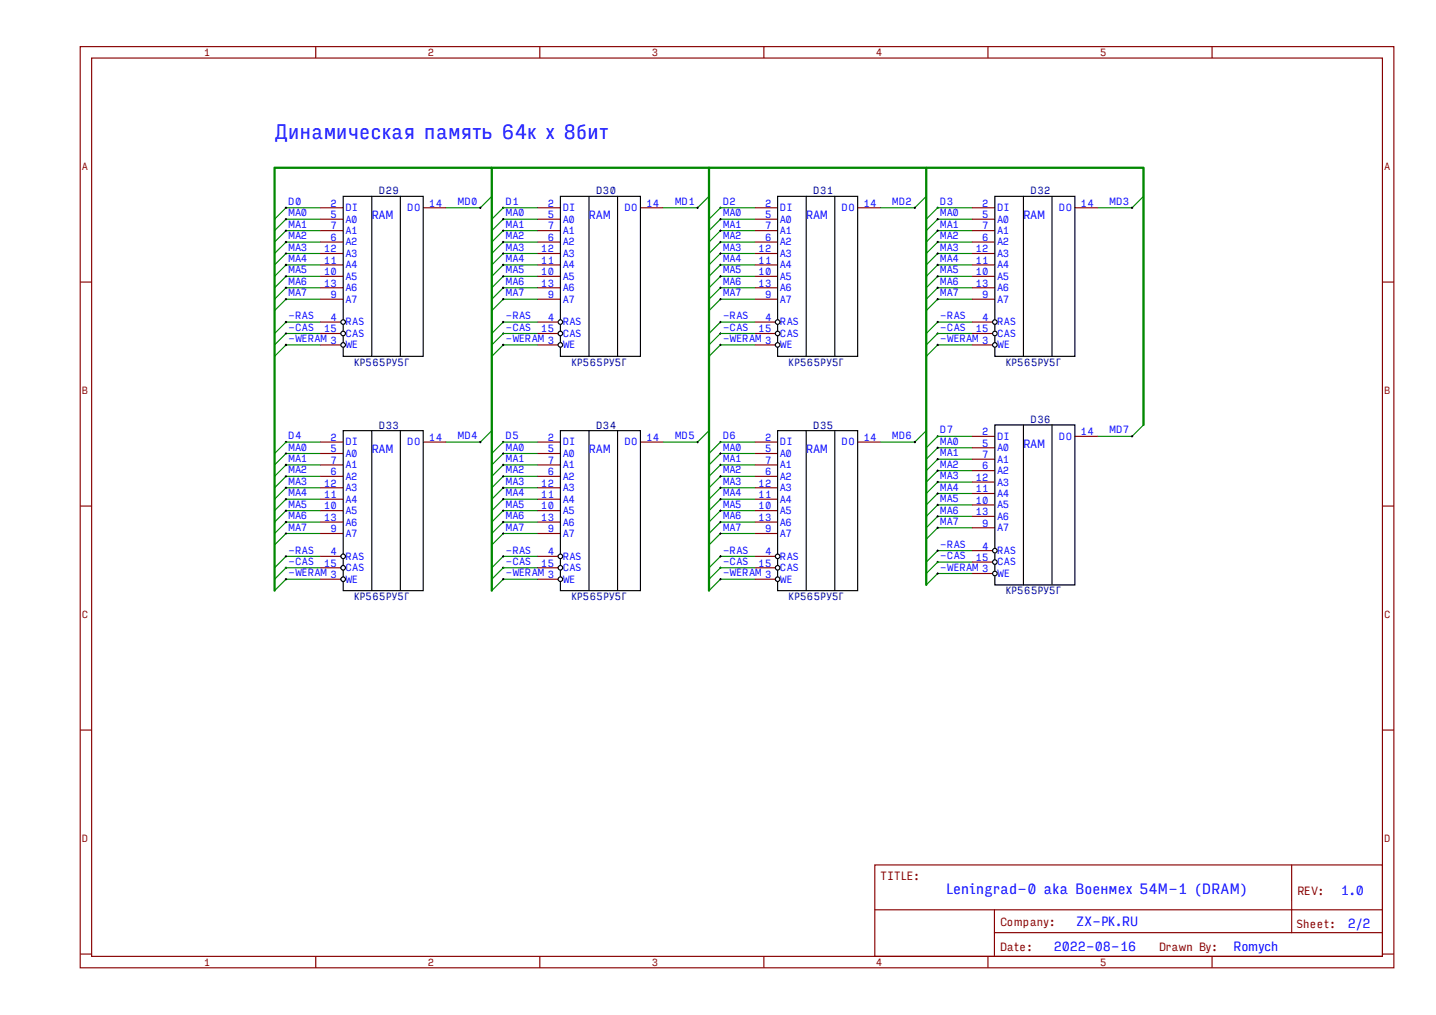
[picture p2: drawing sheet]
<svg xmlns="http://www.w3.org/2000/svg" width="297mm" height="210mm" viewBox="0 0 297 210" stroke-linecap="round" stroke-linejoin="round" font-family="sans-serif">
<g fill="none" stroke="#800" stroke-width=".24">
<path d="M16.6 9.6h271.7v190.6h-271.7zM19 12h266.9v185.9h-266.9zM65.3 9.6v2.4M111.6 9.6v2.4M158 9.6v2.4M204.3 9.6v2.4M250.7 9.6v2.4M16.6 58.4h2.4M66.2 43h4.8M66.2 45.4h4.8M66.2 47.7h4.8M66.2 50.1h4.8"/>
<path d="M66.2 52.4h4.8M66.2 54.8h4.8M66.2 57.2h4.8M66.2 59.5h4.8M87.5 43h4.8M285.9 58.4h2.4M66.2 61.9h4.8M66.2 66.6h4.8M66.2 69h4.8M66.2 71.4h4.8M16.6 104.7h2.4M285.9 104.7h2.4"/>
<path d="M16.6 151.1h2.4M285.9 151.1h2.4M180.9 179h105v18.9h-105zM267.1 179l.1 14M16.6 197.4h2.4M65.3 197.9v2.3M111.6 197.9v2.3M158 197.9v2.3M181 188.2h104.8M204.3 197.9v2.3M205.7 193h80.1M205.7 188.2v9.5"/>
<path d="M250.7 197.9v2.3M285.9 197.4h2.4"/>
</g>
<g fill="#000" stroke="#080" stroke-width=".24">
<path d="M56.8 47.7l2.4-2.3zM56.8 50.1l2.4-2.4zM59.2 50.1l-2.4 2.3zM59.2 52.4l-2.4 2.4zM59.2 54.8l-2.4 2.4zM56.8 59.5l2.4-2.3zM59.2 43l-2.4 2.4zM99.4 43l2.3-2.4zM101.7 47.7l2.4-2.3zM101.7 50.1l2.4-2.4zM101.7 52.4l2.4-2.3zM104.1 52.4l-2.4 2.4z"/>
<path d="M104.1 54.8l-2.4 2.4zM101.7 59.5l2.4-2.3zM104.1 43l-2.4 2.4zM144.3 43l2.3-2.4zM146.6 59.5l2.4-2.3zM146.6 57.2l2.4-2.4zM146.6 54.8l2.4-2.4zM146.6 52.4l2.4-2.3zM146.6 50.1l2.4-2.4zM146.6 47.7l2.4-2.3zM149 43l-2.4 2.4zM189.2 43l2.4-2.4z"/>
<path d="M191.6 59.5l2.3-2.3zM191.6 57.2l2.3-2.4zM191.6 54.8l2.3-2.4zM191.6 52.4l2.3-2.3zM191.6 50.1l2.3-2.4zM191.6 47.7l2.3-2.3zM193.9 43l-2.3 2.4zM234.1 43l2.4-2.4zM59.2 59.5l-2.4 2.4zM56.8 64.3l2.4-2.4zM59.2 66.6l-2.4 2.4zM59.2 69l-2.4 2.4z"/>
<path d="M59.2 71.4l-2.4 2.3zM104.1 59.5l-2.4 2.4zM101.7 64.3l2.4-2.4zM104.1 71.4l-2.4 2.3zM101.7 71.4l2.4-2.4zM101.7 69l2.4-2.4zM146.6 64.3l2.4-2.4zM149 59.5l-2.4 2.4zM146.6 73.7l2.4-2.3zM146.6 71.4l2.4-2.4zM146.6 69l2.4-2.4zM191.6 64.3l2.3-2.4z"/>
<path d="M193.9 59.5l-2.3 2.4zM191.6 73.7l2.3-2.3zM191.6 71.4l2.3-2.4zM191.6 69l2.3-2.4zM59.2 96.2l-2.4 2.4zM59.2 93.8l-2.4 2.4zM59.2 91.5l-2.4 2.3zM99.4 91.5l2.3-2.4zM101.7 98.6l2.4-2.4zM104.1 93.8l-2.4 2.4zM104.1 91.5l-2.4 2.3zM144.3 91.5l2.3-2.4z"/>
<path d="M146.6 98.6l2.4-2.4zM146.6 96.2l2.4-2.4zM146.6 93.8l2.4-2.3zM189.2 91.5l2.4-2.4zM193.9 97.4l-2.3 2.3zM193.9 95l-2.3 2.4zM191.6 95l2.3-2.4zM191.6 92.6l2.3-2.3zM234.1 90.3l2.4-2.4zM59.2 110.4l-2.4 2.3zM59.2 108l-2.4 2.4zM59.2 105.6l-2.4 2.4z"/>
<path d="M59.2 103.3l-2.4 2.3zM59.2 100.9l-2.4 2.4zM59.2 98.6l-2.4 2.3zM59.2 117.5l-2.4 2.3zM59.2 115.1l-2.4 2.4zM104.1 110.4l-2.4 2.3zM101.7 110.4l2.4-2.4zM104.1 105.6l-2.4 2.4zM101.7 105.6l2.4-2.3zM104.1 100.9l-2.4 2.4zM101.7 100.9l2.4-2.3zM104.1 117.5l-2.4 2.3z"/>
<path d="M101.7 117.5l2.4-2.4zM146.6 112.7l2.4-2.3zM146.6 110.4l2.4-2.4zM149 105.6l-2.4 2.4zM146.6 105.6l2.4-2.3zM146.6 103.3l2.4-2.4zM146.6 100.9l2.4-2.3zM146.6 119.8l2.4-2.3zM146.6 117.5l2.4-2.4zM191.6 111.6l2.3-2.4zM193.9 106.8l-2.3 2.4zM193.9 104.5l-2.3 2.3z"/>
<path d="M191.6 104.5l2.3-2.4zM191.6 102.1l2.3-2.4zM193.9 116.3l-2.3 2.4zM193.9 113.9l-2.3 2.4zM59.2 119.8l-2.4 2.4zM104.1 119.8l-2.4 2.4zM146.6 122.2l2.4-2.4zM191.6 121l2.3-2.3z"/>
</g>
<g fill="none" stroke="#080" stroke-width=".24">
<path d="M59.2 45.4h7M59.2 47.7h7M59.2 50.1h7M59.2 52.4h7M59.2 54.8h7M59.2 57.2h7M59.2 59.5h7M59.2 43h7M92.3 43h7.1M104.1 45.4h7.1M104.1 47.7h7.1M104.1 50.1h7.1"/>
<path d="M104.1 52.4h7.1M104.1 54.8h7.1M104.1 57.2h7.1M104.1 59.5h7.1M104.1 43h7.1M137.2 43h7.1M149 45.4h7.1M149 47.7h7.1M149 50.1h7.1M149 52.4h7.1M149 54.8h7.1M149 57.2h7.1"/>
<path d="M149 59.5h7.1M149 43h7.1M182.1 43h7.1M193.9 45.4h7.1M193.9 47.7h7.1M193.9 50.1h7.1M193.9 52.4h7.1M193.9 54.8h7.1M193.9 57.2h7.1M193.9 59.5h7.1M193.9 43h7.1M227 43h7.1"/>
<path d="M59.2 61.9h7M59.2 66.6h7M59.2 69h7M59.2 71.4h7M104.1 61.9h7.1M104.1 66.6h7.1M104.1 69h7.1M104.1 71.4h7.1M149 61.9h7.1M149 66.6h7.1M149 69h7.1M149 71.4h7.1"/>
<path d="M193.9 61.9h7.1M193.9 66.6h7.1M193.9 69h7.1M193.9 71.4h7.1M59.2 98.6h7M59.2 96.2h7M59.2 93.8h7M59.2 91.5h7M92.3 91.5h7.1M104.1 98.6h7.1M104.1 96.2h7.1M104.1 93.8h7.1"/>
<path d="M104.1 91.5h7.1M137.2 91.5h7.1M149 98.6h7.1M149 96.2h7.1M149 93.8h7.1M149 91.5h7.1M182.1 91.5h7.1M193.9 99.7h7.1M193.9 97.4h7.1M193.9 95h7.1M193.9 92.6h7.1M193.9 90.3h7.1"/>
<path d="M227 90.3h7.1M59.2 110.4h7M59.2 108h7M59.2 105.6h7M59.2 103.3h7M59.2 100.9h7M59.2 119.8h7M59.2 117.5h7M59.2 115.1h7M104.1 110.4h7.1M104.1 108h7.1M104.1 105.6h7.1"/>
<path d="M104.1 103.3h7.1M104.1 100.9h7.1M104.1 119.8h7.1M104.1 117.5h7.1M104.1 115.1h7.1M149 110.4h7.1M149 108h7.1M149 105.6h7.1M149 103.3h7.1M149 100.9h7.1M149 119.8h7.1M149 117.5h7.1"/>
<path d="M149 115.1h7.1M193.9 109.2h7.1M193.9 106.8h7.1M193.9 104.5h7.1M193.9 102.1h7.1M193.9 118.7h7.1M193.9 116.3h7.1M193.9 113.9h7.1"/>
</g>
<g fill="#000" stroke="#000" stroke-width=".21">
<path d="M59.2 42.8v.4zM58.9 43h.5z"/>
<path d="M99.4 42.8v.4zM99.1 43h.5z"/>
<path d="M104.1 42.8v.4zM103.8 43h.5z"/>
<path d="M144.3 42.8v.4zM144 43h.5z"/>
<path d="M149 42.8v.4zM148.8 43h.4z"/>
<path d="M189.2 42.8v.4zM189 43h.4z"/>
<path d="M193.9 42.8v.4zM193.7 43h.5z"/>
<path d="M234.1 42.8v.4zM233.9 43h.5z"/>
<path d="M59.2 66.4v.5zM58.9 66.6h.5z"/>
<path d="M59.2 68.8v.4zM58.9 69h.5z"/>
<path d="M59.2 71.1v.5zM58.9 71.4h.5z"/>
<path d="M104.1 68.8v.4zM103.8 69h.5z"/>
<path d="M104.1 71.1v.5zM103.8 71.4h.5z"/>
<path d="M104.1 66.4v.5zM103.8 66.6h.5z"/>
<path d="M149 68.8v.4zM148.8 69h.4z"/>
<path d="M149 71.1v.5zM148.8 71.4h.4z"/>
<path d="M149 66.4v.5zM148.8 66.6h.4z"/>
<path d="M193.9 68.8v.4zM193.7 69h.5z"/>
<path d="M193.9 71.1v.5zM193.7 71.4h.5z"/>
<path d="M193.9 66.4v.5zM193.7 66.6h.5z"/>
<path d="M59.2 91.2v.5zM58.9 91.5h.5z"/>
<path d="M99.4 91.2v.5zM99.1 91.5h.5z"/>
<path d="M104.1 91.2v.5zM103.8 91.5h.5z"/>
<path d="M144.3 91.2v.5zM144 91.5h.5z"/>
<path d="M149 91.2v.5zM148.8 91.5h.4z"/>
<path d="M189.2 91.2v.5zM189 91.5h.4z"/>
<path d="M193.9 90v.5zM193.7 90.3h.5z"/>
<path d="M234.1 90v.5zM233.9 90.3h.5z"/>
<path d="M59.2 117.2v.5zM58.9 117.5h.5z"/>
<path d="M59.2 119.6v.5zM58.9 119.8h.5z"/>
<path d="M59.2 114.9v.4zM58.9 115.1h.5z"/>
<path d="M104.1 117.2v.5zM103.8 117.5h.5z"/>
<path d="M104.1 119.6v.5zM103.8 119.8h.5z"/>
<path d="M104.1 114.9v.4zM103.8 115.1h.5z"/>
<path d="M149 117.2v.5zM148.8 117.5h.4z"/>
<path d="M149 119.6v.5zM148.8 119.8h.4z"/>
<path d="M149 114.9v.4zM148.8 115.1h.4z"/>
<path d="M193.9 116.1v.4zM193.7 116.3h.5z"/>
<path d="M193.9 118.4v.5zM193.7 118.7h.5z"/>
<path d="M193.9 113.7v.5zM193.7 113.9h.5z"/>
</g>
<path d="M101.7 34.7h134.8v53.2M146.6 34.7v87.5M191.6 34.7v86.3M56.8 122.2v-87.5h44.9v87.5" fill="none" stroke="#080" stroke-width=".47"/>
<path d="M71 40.6h16.5v33.1h-16.5zM76.9 40.6v33.1M82.8 40.6v33.1" fill="none" stroke="#000" stroke-width=".24"/>
<g fill="#fff" stroke="#000" stroke-width=".24">
<circle cx="71" cy="66.6" r=".47"/>
<circle cx="71" cy="69" r=".47"/>
<circle cx="71" cy="71.4" r=".47"/>
</g>
<g fill="none" stroke="#800" stroke-width=".24">
<path d="M111.2 43h4.7M111.2 45.4h4.7M111.2 47.7h4.7M111.2 50.1h4.7M111.2 52.4h4.7M111.2 54.8h4.7M111.2 57.2h4.7M111.2 59.5h4.7M132.5 43h4.7M111.2 61.9h4.7M111.2 66.6h4.7M111.2 69h4.7"/>
<path d="M111.2 71.4h4.7"/>
</g>
<path d="M115.9 40.6h16.6v33.1h-16.6zM121.8 40.6v33.1M127.7 40.6v33.1" fill="none" stroke="#000" stroke-width=".24"/>
<g fill="#fff" stroke="#000" stroke-width=".24">
<circle cx="115.9" cy="66.6" r=".47"/>
<circle cx="115.9" cy="69" r=".47"/>
<circle cx="115.9" cy="71.4" r=".47"/>
</g>
<g fill="none" stroke="#800" stroke-width=".24">
<path d="M156.1 43h4.7M156.1 45.4h4.7M156.1 47.7h4.7M156.1 50.1h4.7M156.1 52.4h4.7M156.1 54.8h4.7M156.1 57.2h4.7M156.1 59.5h4.7M177.4 43h4.7M156.1 61.9h4.7M156.1 66.6h4.7M156.1 69h4.7"/>
<path d="M156.1 71.4h4.7"/>
</g>
<path d="M160.8 40.6h16.6v33.1h-16.6zM166.7 40.6v33.1M172.7 40.6v33.1" fill="none" stroke="#000" stroke-width=".24"/>
<g fill="#fff" stroke="#000" stroke-width=".24">
<circle cx="160.8" cy="66.6" r=".47"/>
<circle cx="160.8" cy="69" r=".47"/>
<circle cx="160.8" cy="71.4" r=".47"/>
</g>
<g fill="none" stroke="#800" stroke-width=".24">
<path d="M201 43h4.8M201 45.4h4.8M201 47.7h4.8M201 50.1h4.8M201 52.4h4.8M201 54.8h4.8M201 57.2h4.8M201 59.5h4.8M222.3 43h4.7M201 61.9h4.8M201 66.6h4.8M201 69h4.8"/>
<path d="M201 71.4h4.8"/>
</g>
<path d="M205.8 40.6h16.5v33.1h-16.5zM211.7 40.6v33.1M217.6 40.6v33.1" fill="none" stroke="#000" stroke-width=".24"/>
<g fill="#fff" stroke="#000" stroke-width=".24">
<circle cx="205.8" cy="66.6" r=".47"/>
<circle cx="205.8" cy="69" r=".47"/>
<circle cx="205.8" cy="71.4" r=".47"/>
</g>
<g fill="none" stroke="#800" stroke-width=".24">
<path d="M66.2 91.5h4.8M66.2 93.8h4.8M66.2 96.2h4.8M66.2 98.6h4.8M87.5 91.5h4.8M66.2 100.9h4.8M66.2 103.3h4.8M66.2 105.6h4.8M66.2 108h4.8M66.2 110.4h4.8M66.2 115.1h4.8M66.2 117.5h4.8"/>
<path d="M66.2 119.8h4.8"/>
</g>
<path d="M71 89.1h16.5v33.1h-16.5zM76.9 89.1v33.1M82.8 89.1v33.1" fill="none" stroke="#000" stroke-width=".24"/>
<g fill="#fff" stroke="#000" stroke-width=".24">
<circle cx="71" cy="115.1" r=".47"/>
<circle cx="71" cy="117.5" r=".47"/>
<circle cx="71" cy="119.8" r=".47"/>
</g>
<g fill="none" stroke="#800" stroke-width=".24">
<path d="M111.2 91.5h4.7M111.2 93.8h4.7M111.2 96.2h4.7M111.2 98.6h4.7M132.5 91.5h4.7M111.2 100.9h4.7M111.2 103.3h4.7M111.2 105.6h4.7M111.2 108h4.7M111.2 110.4h4.7M111.2 115.1h4.7M111.2 117.5h4.7"/>
<path d="M111.2 119.8h4.7"/>
</g>
<path d="M115.9 89.1h16.6v33.1h-16.6zM121.8 89.1v33.1M127.7 89.1v33.1" fill="none" stroke="#000" stroke-width=".24"/>
<g fill="#fff" stroke="#000" stroke-width=".24">
<circle cx="115.9" cy="115.1" r=".47"/>
<circle cx="115.9" cy="117.5" r=".47"/>
<circle cx="115.9" cy="119.8" r=".47"/>
</g>
<g fill="none" stroke="#800" stroke-width=".24">
<path d="M156.1 91.5h4.7M156.1 93.8h4.7M156.1 96.2h4.7M156.1 98.6h4.7M177.4 91.5h4.7M156.1 100.9h4.7M156.1 103.3h4.7M156.1 105.6h4.7M156.1 108h4.7M156.1 110.4h4.7M156.1 115.1h4.7M156.1 117.5h4.7"/>
<path d="M156.1 119.8h4.7"/>
</g>
<path d="M160.8 89.1h16.6v33.1h-16.6zM166.7 89.1v33.1M172.7 89.1v33.1" fill="none" stroke="#000" stroke-width=".24"/>
<g fill="#fff" stroke="#000" stroke-width=".24">
<circle cx="160.8" cy="115.1" r=".47"/>
<circle cx="160.8" cy="117.5" r=".47"/>
<circle cx="160.8" cy="119.8" r=".47"/>
</g>
<g fill="none" stroke="#800" stroke-width=".24">
<path d="M201 90.3h4.8M201 92.6h4.8M201 95h4.8M201 97.4h4.8M201 99.7h4.8M222.3 90.3h4.7M201 102.1h4.8M201 104.5h4.8M201 106.8h4.8M201 109.2h4.8M201 113.9h4.8M201 116.3h4.8"/>
<path d="M201 118.7h4.8"/>
</g>
<path d="M205.8 87.9h16.5v33.1h-16.5zM211.7 87.9v33.1M217.6 87.9v33.1" fill="none" stroke="#000" stroke-width=".24"/>
<g fill="#fff" stroke="#000" stroke-width=".24">
<circle cx="205.8" cy="113.9" r=".47"/>
<circle cx="205.8" cy="116.3" r=".47"/>
<circle cx="205.8" cy="118.7" r=".47"/>
</g>
<g fill="#000" stroke="#000" stroke-width=".21">
<path d="M59.2 45.1v.5zM58.9 45.4h.5z"/>
<path d="M59.2 47.5v.5zM58.9 47.7h.5z"/>
<path d="M59.2 49.8v.5zM58.9 50.1h.5z"/>
<path d="M59.2 52.2v.5zM58.9 52.4h.5z"/>
<path d="M59.2 54.6v.4zM58.9 54.8h.5z"/>
<path d="M59.2 56.9v.5zM58.9 57.2h.5z"/>
<path d="M59.2 59.3v.5zM58.9 59.5h.5z"/>
<path d="M104.1 59.3v.5zM103.8 59.5h.5z"/>
<path d="M104.1 56.9v.5zM103.8 57.2h.5z"/>
<path d="M104.1 54.6v.4zM103.8 54.8h.5z"/>
<path d="M104.1 52.2v.5zM103.8 52.4h.5z"/>
<path d="M104.1 49.8v.5zM103.8 50.1h.5z"/>
<path d="M104.1 47.5v.5zM103.8 47.7h.5z"/>
<path d="M104.1 45.1v.5zM103.8 45.4h.5z"/>
<path d="M149 59.3v.5zM148.8 59.5h.4z"/>
<path d="M149 56.9v.5zM148.8 57.2h.4z"/>
<path d="M149 54.6v.4zM148.8 54.8h.4z"/>
<path d="M149 52.2v.5zM148.8 52.4h.4z"/>
<path d="M149 49.8v.5zM148.8 50.1h.4z"/>
<path d="M149 47.5v.5zM148.8 47.7h.4z"/>
<path d="M149 45.1v.5zM148.8 45.4h.4z"/>
<path d="M193.9 59.3v.5zM193.7 59.5h.5z"/>
<path d="M193.9 56.9v.5zM193.7 57.2h.5z"/>
<path d="M193.9 54.6v.4zM193.7 54.8h.5z"/>
<path d="M193.9 52.2v.5zM193.7 52.4h.5z"/>
<path d="M193.9 49.8v.5zM193.7 50.1h.5z"/>
<path d="M193.9 47.5v.5zM193.7 47.7h.5z"/>
<path d="M193.9 45.1v.5zM193.7 45.4h.5z"/>
<path d="M59.2 61.7v.4zM58.9 61.9h.5z"/>
<path d="M104.1 61.7v.4zM103.8 61.9h.5z"/>
<path d="M149 61.7v.4zM148.8 61.9h.4z"/>
<path d="M193.9 61.7v.4zM193.7 61.9h.5z"/>
<path d="M59.2 98.3v.5zM58.9 98.6h.5z"/>
<path d="M59.2 96v.4zM58.9 96.2h.5z"/>
<path d="M59.2 93.6v.5zM58.9 93.8h.5z"/>
<path d="M104.1 98.3v.5zM103.8 98.6h.5z"/>
<path d="M104.1 96v.4zM103.8 96.2h.5z"/>
<path d="M104.1 93.6v.5zM103.8 93.8h.5z"/>
<path d="M149 98.3v.5zM148.8 98.6h.4z"/>
<path d="M149 96v.4zM148.8 96.2h.4z"/>
<path d="M149 93.6v.5zM148.8 93.8h.4z"/>
<path d="M193.9 99.5v.5zM193.7 99.7h.5z"/>
<path d="M193.9 97.1v.5zM193.7 97.4h.5z"/>
<path d="M193.9 94.8v.4zM193.7 95h.5z"/>
<path d="M193.9 92.4v.5zM193.7 92.6h.5z"/>
<path d="M59.2 110.1v.5zM58.9 110.4h.5z"/>
<path d="M59.2 107.8v.5zM58.9 108h.5z"/>
<path d="M59.2 105.4v.5zM58.9 105.6h.5z"/>
<path d="M59.2 103v.5zM58.9 103.3h.5z"/>
<path d="M59.2 100.7v.5zM58.9 100.9h.5z"/>
<path d="M104.1 110.1v.5zM103.8 110.4h.5z"/>
<path d="M104.1 107.8v.5zM103.8 108h.5z"/>
<path d="M104.1 105.4v.5zM103.8 105.6h.5z"/>
<path d="M104.1 103v.5zM103.8 103.3h.5z"/>
<path d="M104.1 100.7v.5zM103.8 100.9h.5z"/>
<path d="M149 110.1v.5zM148.8 110.4h.4z"/>
<path d="M149 107.8v.5zM148.8 108h.4z"/>
<path d="M149 105.4v.5zM148.8 105.6h.4z"/>
<path d="M149 103v.5zM148.8 103.3h.4z"/>
<path d="M149 100.7v.5zM148.8 100.9h.4z"/>
<path d="M193.9 109v.4zM193.7 109.2h.5z"/>
<path d="M193.9 106.6v.5zM193.7 106.8h.5z"/>
<path d="M193.9 104.2v.5zM193.7 104.5h.5z"/>
<path d="M193.9 101.9v.4zM193.7 102.1h.5z"/>
</g>
<text font-size="4.1" fill="#00f" x="56.8" y="28.8">Динамическая память 64к х 8бит</text>
<text font-size="3" fill="#00f" x="195.7" y="185">Leningrad-0 aka Военмех 54M-1 (DRAM)</text>
<g font-size="2.7" fill="#00f">
<text x="277.3" y="185.2">1.0</text>
<text x="222.6" y="191.6">ZX-PK.RU</text>
<text x="218" y="196.8">2022-08-16</text>
<text x="255.1" y="196.7">Romych</text>
<text x="278.7" y="192.1">2/2</text>
</g>
<g font-size="2.4" fill="#00f">
<text x="76.9" y="45.4">RAM</text>
<text x="121.8" y="45.4">RAM</text>
<text x="166.7" y="45.4">RAM</text>
<text x="211.7" y="45.4">RAM</text>
<text x="76.9" y="93.8">RAM</text>
<text x="121.8" y="93.8">RAM</text>
<text x="166.7" y="93.8">RAM</text>
<text x="211.7" y="92.6">RAM</text>
</g>
<g font-size="2.4" fill="#800">
<text x="182.1" y="182">TITLE:</text>
<text x="268.3" y="185.2">REV:</text>
<text x="206.9" y="191.5">Company:</text>
<text x="268.1" y="192">Sheet:</text>
<text x="206.9" y="196.7">Date:</text>
<text x="239.7" y="196.7">Drawn By:</text>
</g>
<g font-size="2.1" fill="#800">
<text x="42.1" y="11.7">1</text>
<text x="88.5" y="11.7">2</text>
<text x="134.8" y="11.7">3</text>
<text x="181.2" y="11.7">4</text>
<text x="227.5" y="11.7">5</text>
<text x="16.9" y="35.2">A</text>
<text x="286.3" y="35.2">A</text>
<text x="16.9" y="81.5">B</text>
<text x="286.3" y="81.5">B</text>
<text x="16.9" y="127.9">C</text>
<text x="286.3" y="127.9">C</text>
<text x="16.9" y="174.2">D</text>
<text x="286.3" y="174.2">D</text>
<text x="42.1" y="199.9">1</text>
<text x="88.5" y="199.9">2</text>
<text x="134.8" y="199.9">3</text>
<text x="181.2" y="199.9">4</text>
<text x="227.5" y="199.9">5</text>
</g>
<g font-size="2.1" fill="#000080">
<text x="78.4" y="40.2">D29</text>
<text x="123.3" y="40.2">D30</text>
<text x="168.2" y="40.2">D31</text>
<text x="213.1" y="40.2">D32</text>
<text x="73.3" y="75.7">КР565РУ5Г</text>
<text x="118.2" y="75.7">КР565РУ5Г</text>
<text x="163.1" y="75.7">КР565РУ5Г</text>
<text x="208" y="75.7">КР565РУ5Г</text>
<text x="78.4" y="88.7">D33</text>
<text x="123.3" y="88.7">D34</text>
<text x="168.2" y="88.7">D35</text>
<text x="213.1" y="87.5">D36</text>
<text x="73.3" y="124.1">КР565РУ5Г</text>
<text x="118.2" y="124.1">КР565РУ5Г</text>
<text x="163.1" y="124.1">КР565РУ5Г</text>
<text x="208" y="123">КР565РУ5Г</text>
</g>
<g font-size="2.1" fill="#00f">
<text x="59.6" y="42.4">D0</text>
<text x="59.6" y="44.8">MA0</text>
<text x="59.6" y="47.1">MA1</text>
<text x="68.4" y="42.8">2</text>
<text x="68.4" y="45.1">5</text>
<text x="68.4" y="47.5">7</text>
<text x="71.4" y="43.7">DI</text>
<text x="71.4" y="46.1">A0</text>
<text x="84.2" y="43.7">DO</text>
<text x="88.7" y="42.8">14</text>
<text x="94.6" y="42.4">MD0</text>
<text x="104.6" y="42.4">D1</text>
<text x="104.6" y="47.1">MA1</text>
<text x="104.6" y="44.8">MA0</text>
<text x="113.3" y="42.8">2</text>
<text x="113.3" y="45.1">5</text>
<text x="113.3" y="47.5">7</text>
<text x="116.4" y="43.7">DI</text>
<text x="116.4" y="46.1">A0</text>
<text x="129.1" y="43.7">DO</text>
<text x="133.6" y="42.8">14</text>
<text x="139.5" y="42.4">MD1</text>
<text x="149.5" y="42.4">D2</text>
<text x="149.5" y="47.1">MA1</text>
<text x="149.5" y="44.8">MA0</text>
<text x="158.2" y="42.8">2</text>
<text x="158.2" y="45.1">5</text>
<text x="158.2" y="47.5">7</text>
<text x="161.3" y="43.7">DI</text>
<text x="161.3" y="46.1">A0</text>
<text x="174.1" y="43.7">DO</text>
<text x="178.6" y="42.8">14</text>
<text x="184.5" y="42.4">MD2</text>
<text x="194.4" y="42.4">D3</text>
<text x="194.4" y="47.1">MA1</text>
<text x="194.4" y="44.8">MA0</text>
<text x="203.2" y="42.8">2</text>
<text x="203.2" y="45.1">5</text>
<text x="203.2" y="47.5">7</text>
<text x="206.2" y="43.7">DI</text>
<text x="206.2" y="46.1">A0</text>
<text x="219" y="43.7">DO</text>
<text x="223.5" y="42.8">14</text>
<text x="229.4" y="42.4">MD3</text>
<text x="59.6" y="49.5">MA2</text>
<text x="59.6" y="51.9">MA3</text>
<text x="67" y="52.2">12</text>
<text x="68.4" y="49.8">6</text>
<text x="71.4" y="48.4">A1</text>
<text x="71.4" y="50.8">A2</text>
<text x="71.4" y="53.2">A3</text>
<text x="104.6" y="51.9">MA3</text>
<text x="104.6" y="49.5">MA2</text>
<text x="111.9" y="52.2">12</text>
<text x="113.3" y="49.8">6</text>
<text x="116.4" y="48.4">A1</text>
<text x="116.4" y="50.8">A2</text>
<text x="116.4" y="53.2">A3</text>
<text x="149.5" y="51.9">MA3</text>
<text x="149.5" y="49.5">MA2</text>
<text x="156.8" y="52.2">12</text>
<text x="158.2" y="49.8">6</text>
<text x="161.3" y="48.4">A1</text>
<text x="161.3" y="50.8">A2</text>
<text x="161.3" y="53.2">A3</text>
<text x="194.4" y="51.9">MA3</text>
<text x="194.4" y="49.5">MA2</text>
<text x="201.7" y="52.2">12</text>
<text x="203.2" y="49.8">6</text>
<text x="206.2" y="48.4">A1</text>
<text x="206.2" y="50.8">A2</text>
<text x="206.2" y="53.2">A3</text>
<text x="59.6" y="54.2">MA4</text>
<text x="59.6" y="56.6">MA5</text>
<text x="59.6" y="58.9">MA6</text>
<text x="67" y="54.6">11</text>
<text x="67" y="56.9">10</text>
<text x="67" y="59.3">13</text>
<text x="71.4" y="55.5">A4</text>
<text x="71.4" y="57.9">A5</text>
<text x="104.6" y="58.9">MA6</text>
<text x="104.6" y="56.6">MA5</text>
<text x="104.6" y="54.2">MA4</text>
<text x="111.9" y="54.6">11</text>
<text x="111.9" y="56.9">10</text>
<text x="111.9" y="59.3">13</text>
<text x="116.4" y="55.5">A4</text>
<text x="116.4" y="57.9">A5</text>
<text x="149.5" y="58.9">MA6</text>
<text x="149.5" y="56.6">MA5</text>
<text x="149.5" y="54.2">MA4</text>
<text x="156.8" y="54.6">11</text>
<text x="156.8" y="56.9">10</text>
<text x="156.8" y="59.3">13</text>
<text x="161.3" y="55.5">A4</text>
<text x="161.3" y="57.9">A5</text>
<text x="194.4" y="58.9">MA6</text>
<text x="194.4" y="56.6">MA5</text>
<text x="194.4" y="54.2">MA4</text>
<text x="201.7" y="54.6">11</text>
<text x="201.7" y="56.9">10</text>
<text x="201.7" y="59.3">13</text>
<text x="206.2" y="55.5">A4</text>
<text x="206.2" y="57.9">A5</text>
<text x="59.6" y="61.3">MA7</text>
<text x="68.4" y="61.7">9</text>
<text x="71.4" y="60.2">A6</text>
<text x="71.4" y="62.6">A7</text>
<text x="104.6" y="61.3">MA7</text>
<text x="113.3" y="61.7">9</text>
<text x="116.4" y="60.2">A6</text>
<text x="116.4" y="62.6">A7</text>
<text x="149.5" y="61.3">MA7</text>
<text x="158.2" y="61.7">9</text>
<text x="161.3" y="60.2">A6</text>
<text x="161.3" y="62.6">A7</text>
<text x="194.4" y="61.3">MA7</text>
<text x="203.2" y="61.7">9</text>
<text x="206.2" y="60.2">A6</text>
<text x="206.2" y="62.6">A7</text>
<text x="59.6" y="66">-RAS</text>
<text x="59.6" y="68.4">-CAS</text>
<text x="59.6" y="70.8">-WERAM 3</text>
<text x="67" y="68.8">15</text>
<text x="68.4" y="66.4">4</text>
<text x="71.4" y="67.3">RAS</text>
<text x="71.4" y="69.7">CAS</text>
<text x="104.6" y="68.4">-CAS</text>
<text x="104.6" y="70.8">-WERAM 3</text>
<text x="104.6" y="66">-RAS</text>
<text x="111.9" y="68.8">15</text>
<text x="113.3" y="66.4">4</text>
<text x="116.4" y="67.3">RAS</text>
<text x="116.4" y="69.7">CAS</text>
<text x="149.5" y="68.4">-CAS</text>
<text x="149.5" y="70.8">-WERAM 3</text>
<text x="149.5" y="66">-RAS</text>
<text x="156.8" y="68.8">15</text>
<text x="158.2" y="66.4">4</text>
<text x="161.3" y="67.3">RAS</text>
<text x="161.3" y="69.7">CAS</text>
<text x="194.4" y="68.4">-CAS</text>
<text x="194.4" y="70.8">-WERAM 3</text>
<text x="194.4" y="66">-RAS</text>
<text x="201.7" y="68.8">15</text>
<text x="203.2" y="66.4">4</text>
<text x="206.2" y="67.3">RAS</text>
<text x="206.2" y="69.7">CAS</text>
<text x="71.4" y="72.1">WE</text>
<text x="116.4" y="72.1">WE</text>
<text x="161.3" y="72.1">WE</text>
<text x="206.2" y="72.1">WE</text>
<text x="194.4" y="89.7">D7</text>
<text x="229.4" y="89.7">MD7</text>
<text x="59.6" y="90.9">D4</text>
<text x="59.6" y="95.6">MA1</text>
<text x="59.6" y="93.2">MA0</text>
<text x="68.4" y="91.2">2</text>
<text x="68.4" y="93.6">5</text>
<text x="68.4" y="96">7</text>
<text x="71.4" y="92.2">DI</text>
<text x="71.4" y="94.5">A0</text>
<text x="84.2" y="92.2">DO</text>
<text x="88.7" y="91.2">14</text>
<text x="94.6" y="90.9">MD4</text>
<text x="104.6" y="90.9">D5</text>
<text x="104.6" y="95.6">MA1</text>
<text x="104.6" y="93.2">MA0</text>
<text x="113.3" y="91.2">2</text>
<text x="113.3" y="93.6">5</text>
<text x="113.3" y="96">7</text>
<text x="116.4" y="92.2">DI</text>
<text x="116.4" y="94.5">A0</text>
<text x="129.1" y="92.2">DO</text>
<text x="133.6" y="91.2">14</text>
<text x="139.5" y="90.9">MD5</text>
<text x="149.5" y="90.9">D6</text>
<text x="149.5" y="95.6">MA1</text>
<text x="149.5" y="93.2">MA0</text>
<text x="158.2" y="91.2">2</text>
<text x="158.2" y="93.6">5</text>
<text x="158.2" y="96">7</text>
<text x="161.3" y="92.2">DI</text>
<text x="161.3" y="94.5">A0</text>
<text x="174.1" y="92.2">DO</text>
<text x="178.6" y="91.2">14</text>
<text x="184.5" y="90.9">MD6</text>
<text x="194.4" y="94.4">MA1</text>
<text x="194.4" y="92.1">MA0</text>
<text x="203.2" y="90">2</text>
<text x="203.2" y="92.4">5</text>
<text x="203.2" y="94.8">7</text>
<text x="206.2" y="91">DI</text>
<text x="206.2" y="93.4">A0</text>
<text x="206.2" y="95.7">A1</text>
<text x="219" y="91">DO</text>
<text x="223.5" y="90">14</text>
<text x="59.6" y="100.3">MA3</text>
<text x="59.6" y="98">MA2</text>
<text x="67" y="100.7">12</text>
<text x="68.4" y="98.3">6</text>
<text x="71.4" y="96.9">A1</text>
<text x="71.4" y="99.3">A2</text>
<text x="71.4" y="101.6">A3</text>
<text x="104.6" y="100.3">MA3</text>
<text x="104.6" y="98">MA2</text>
<text x="111.9" y="100.7">12</text>
<text x="113.3" y="98.3">6</text>
<text x="116.4" y="96.9">A1</text>
<text x="116.4" y="99.3">A2</text>
<text x="116.4" y="101.6">A3</text>
<text x="149.5" y="100.3">MA3</text>
<text x="149.5" y="98">MA2</text>
<text x="156.8" y="100.7">12</text>
<text x="158.2" y="98.3">6</text>
<text x="161.3" y="96.9">A1</text>
<text x="161.3" y="99.3">A2</text>
<text x="161.3" y="101.6">A3</text>
<text x="194.4" y="101.5">MA4</text>
<text x="194.4" y="99.1">MA3</text>
<text x="194.4" y="96.8">MA2</text>
<text x="201.7" y="99.5">12</text>
<text x="201.7" y="101.9">11</text>
<text x="203.2" y="97.1">6</text>
<text x="206.2" y="98.1">A2</text>
<text x="206.2" y="100.4">A3</text>
<text x="59.6" y="107.4">MA6</text>
<text x="59.6" y="105.1">MA5</text>
<text x="59.6" y="102.7">MA4</text>
<text x="67" y="103">11</text>
<text x="67" y="105.4">10</text>
<text x="67" y="107.8">13</text>
<text x="71.4" y="104">A4</text>
<text x="71.4" y="106.4">A5</text>
<text x="104.6" y="107.4">MA6</text>
<text x="104.6" y="105.1">MA5</text>
<text x="104.6" y="102.7">MA4</text>
<text x="111.9" y="103">11</text>
<text x="111.9" y="105.4">10</text>
<text x="111.9" y="107.8">13</text>
<text x="116.4" y="104">A4</text>
<text x="116.4" y="106.4">A5</text>
<text x="149.5" y="107.4">MA6</text>
<text x="149.5" y="105.1">MA5</text>
<text x="149.5" y="102.7">MA4</text>
<text x="156.8" y="103">11</text>
<text x="156.8" y="105.4">10</text>
<text x="156.8" y="107.8">13</text>
<text x="161.3" y="104">A4</text>
<text x="161.3" y="106.4">A5</text>
<text x="194.4" y="106.2">MA6</text>
<text x="194.4" y="103.9">MA5</text>
<text x="201.7" y="104.2">10</text>
<text x="201.7" y="106.6">13</text>
<text x="206.2" y="102.8">A4</text>
<text x="206.2" y="105.2">A5</text>
<text x="206.2" y="107.5">A6</text>
<text x="59.6" y="109.8">MA7</text>
<text x="68.4" y="110.1">9</text>
<text x="71.4" y="108.7">A6</text>
<text x="71.4" y="111.1">A7</text>
<text x="104.6" y="109.8">MA7</text>
<text x="113.3" y="110.1">9</text>
<text x="116.4" y="108.7">A6</text>
<text x="116.4" y="111.1">A7</text>
<text x="149.5" y="109.8">MA7</text>
<text x="158.2" y="110.1">9</text>
<text x="161.3" y="108.7">A6</text>
<text x="161.3" y="111.1">A7</text>
<text x="194.4" y="113.3">-RAS</text>
<text x="194.4" y="108.6">MA7</text>
<text x="203.2" y="109">9</text>
<text x="203.2" y="113.7">4</text>
<text x="206.2" y="109.9">A7</text>
<text x="59.6" y="116.9">-CAS</text>
<text x="59.6" y="119.2">-WERAM 3</text>
<text x="59.6" y="114.5">-RAS</text>
<text x="67" y="117.2">15</text>
<text x="68.4" y="114.9">4</text>
<text x="71.4" y="115.8">RAS</text>
<text x="71.4" y="118.2">CAS</text>
<text x="104.6" y="116.9">-CAS</text>
<text x="104.6" y="119.2">-WERAM 3</text>
<text x="104.6" y="114.5">-RAS</text>
<text x="111.9" y="117.2">15</text>
<text x="113.3" y="114.9">4</text>
<text x="116.4" y="115.8">RAS</text>
<text x="116.4" y="118.2">CAS</text>
<text x="149.5" y="116.9">-CAS</text>
<text x="149.5" y="119.2">-WERAM 3</text>
<text x="149.5" y="114.5">-RAS</text>
<text x="156.8" y="117.2">15</text>
<text x="158.2" y="114.9">4</text>
<text x="161.3" y="115.8">RAS</text>
<text x="161.3" y="118.2">CAS</text>
<text x="194.4" y="115.7">-CAS</text>
<text x="194.4" y="118.1">-WERAM 3</text>
<text x="201.7" y="116.1">15</text>
<text x="206.2" y="114.6">RAS</text>
<text x="206.2" y="117">CAS</text>
<text x="206.2" y="119.4">WE</text>
<text x="71.4" y="120.5">WE</text>
<text x="116.4" y="120.5">WE</text>
<text x="161.3" y="120.5">WE</text>
</g>
</svg>
